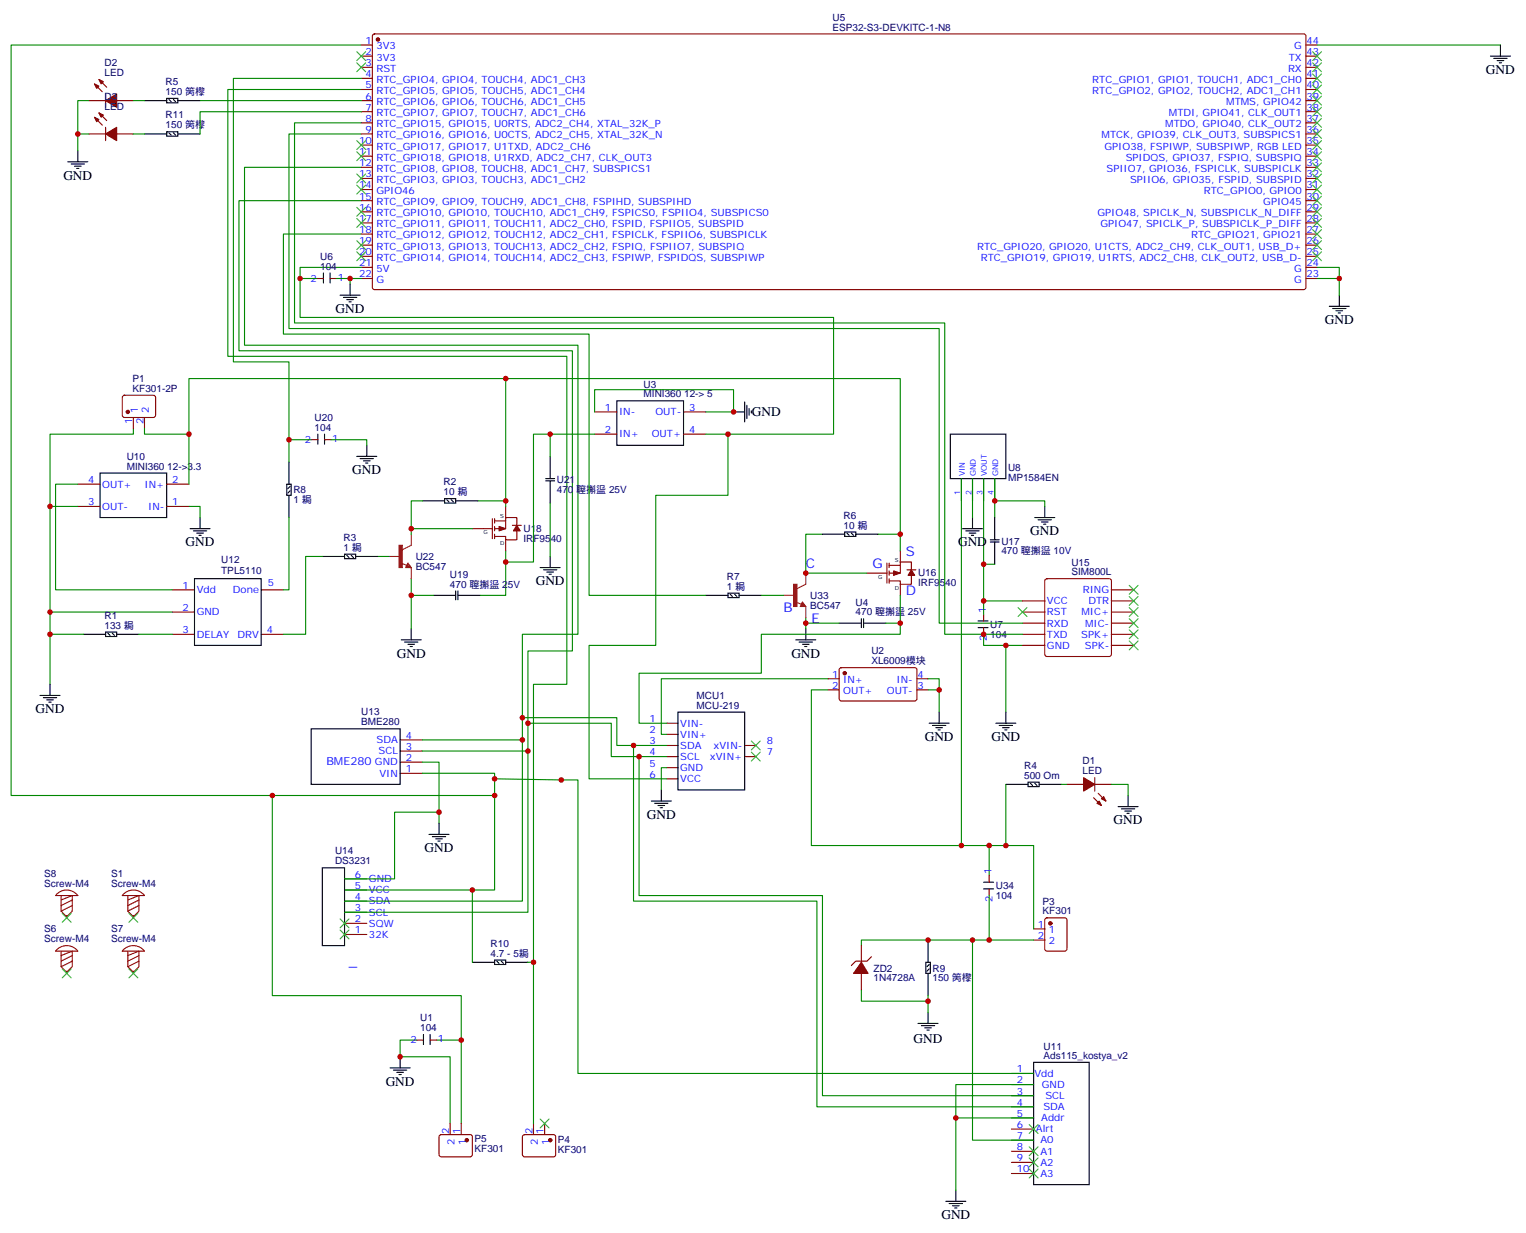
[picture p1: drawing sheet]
<svg xmlns="http://www.w3.org/2000/svg" width="484mm" height="391mm" viewBox="0 0 484 391" stroke-linecap="round" stroke-linejoin="round" font-family="sans-serif">
<g fill="none" stroke="#000" stroke-width=".35">
<path d="M473.1 17.8h6.3M474.1 18.5h4.3M475.2 19.2h2.1M475.9 19.9h.7M476.2 14.3v3.5M45.9 31.9h7M52.9 31.2h3.5v1.4h-3.5zM53.6 31.6l.7 .7M55 31.6l.7 .7M56.4 31.9h7.1M21.5 51.3h6.4M22.6 52h4.2"/>
<path d="M23.6 52.7h2.2M24.3 53.4h.7M24.7 47.8v3.5M45.9 42.5h7M52.9 41.8h3.5v1.4h-3.5zM53.6 42.2l.7 .7M55 42.2l.7 .7M56.4 42.5h7.1M102.7 86.6v3.2M104.8 86.6v3.2M107.9 93.7h6.4M109 94.4h4.2"/>
<path d="M110.1 95.1h2.1M110.8 95.8h.7M111.1 90.1v3.6M421.9 97.2h6.4M423 97.9h4.2M424 98.6h2.2M424.7 99.3h.7M425.1 93.7v3.5M100.9 137.8v3.1M103 137.8v3.1M195.8 127.2h21.2v14.1h-21.2zM232.8 130.7h3.6"/>
<path d="M236.4 127.5v6.4M237.1 128.6v4.2M237.8 129.6v2.2M238.5 130.4v.7M301.6 137.8h17.7v14.1h-17.7zM31.7 150.1h21.2v14.1h-21.2zM91 153.6h1.4v3.6h-1.4zM91.7 146.6v7M91.7 157.2v7M92.1 154.3l-.7 .7M92.1 155.8l-.7 .7M113.2 144.8h6.4"/>
<path d="M114.3 145.5h4.2M115.4 146.2h2.1M116.1 146.9h.7M116.4 141.3v3.5M134.1 158.9h7M141.1 158.2h3.5v1.4h-3.5zM141.8 158.6l.7 .7M143.2 158.6l.7 .7M144.6 158.9h7.1M173.2 151.9h2.8M173.2 152.6h2.8M174.6 144.8v7.1"/>
<path d="M174.6 152.6v7M60.3 167.7h6.4M61.4 168.5h4.2M62.4 169.2h2.2M63.1 169.9h.8M63.5 164.2v3.5M102.3 176.6h7.1M109.4 175.9h3.5v1.4h-3.5zM110.1 176.2l.7 .7M111.5 176.2l.7 .7M112.9 176.6h7M174.6 176.6v3.5"/>
<path d="M261.1 169.5h7M268.1 168.8h3.5v1.4h-3.5zM268.8 169.2l.7 .7M270.2 169.2l.7 .7M271.6 169.5h7.1M305.5 167.7h6.4M306.6 168.5h4.2M307.6 169.2h2.1M308.3 169.9h.7M308.7 164.2v3.5M314.3 171.3h2.8M314.3 172h2.8"/>
<path d="M315.7 164.2v7.1M315.7 172v7M328.4 164.2h6.4M329.5 164.9h4.2M330.6 165.6h2.1M331.3 166.3h.7M331.6 160.7v3.5M61.7 183.6h21.2v21.2h-21.2zM130.5 199.5v3.5M137.6 188.9h7M144.6 187.5v2.8M145.3 187.5v2.8"/>
<path d="M145.3 188.9h7.1M171.4 180.1h6.4M172.5 180.8h4.2M173.6 181.5h2.1M174.3 182.2h.7M224 188.9h7.1M231.1 188.2h3.5v1.4h-3.5zM231.8 188.6l.7 .7M233.2 188.6l.7 .7M234.6 188.9h7.1M255.8 199.5v3.5M266.3 197.7h7.1"/>
<path d="M273.4 196.3v2.8M274.1 196.3v2.8M274.1 197.7h7.1M310.4 197h3.2M310.4 199.1h3.2M15.9 217.1v3.6M26.5 201.3h7M33.5 200.6h3.5v1.4h-3.5zM34.2 200.9l.7 .7M35.6 200.9l.7 .7M37 201.3h7.1M127.4 203h6.3"/>
<path d="M128.4 203.7h4.2M129.5 204.4h2.1M130.2 205.1h.7M252.6 203h6.3M253.6 203.7h4.3M254.7 204.4h2.1M255.4 205.1h.7M12.7 220.7h6.3M13.8 221.4h4.2M14.8 222.1h2.1M15.5 222.8h.7M98.8 231.2h28.2v17.7h-28.2z"/>
<path d="M215.2 226h21.2v24.6h-21.2zM294.9 229.5h6.4M296 230.2h4.2M297 230.9h2.2M297.7 231.6h.7M298.1 226v3.5M316.1 229.5h6.3M317.1 230.2h4.3M318.2 230.9h2.1M318.9 231.6h.7M319.3 226v3.5M206.7 254.2h6.4"/>
<path d="M207.8 254.9h4.2M208.8 255.6h2.2M209.5 256.3h.8M209.9 250.6v3.6M319.3 248.9h7M326.3 248.2h3.5v1.4h-3.5zM327 248.5l.7 .7M328.4 248.5l.7 .7M329.8 248.9h7.1M354.9 255.9h6.3M356 256.6h4.2M357 257.4h2.1"/>
<path d="M357.7 258.1h.7M358.1 252.4v3.5M102.3 275.3h7.1v24.7h-7.1zM136.2 264.8h6.3M137.2 265.5h4.3M138.3 266.2h2.1M139 266.9h.7M139.3 261.2v3.6M312.2 279.9h3.2M294.6 298.3v7M312.2 282h3.2M149.9 305.3h7.1"/>
<path d="M157 304.6h3.5v1.4h-3.5zM157.7 305l.7 .7M159.1 305l.7 .7M160.5 305.3h7.1M293.9 305.3h1.4v3.6h-1.4zM294.6 308.9v7M294.9 306l-.7 .7M294.9 307.4l-.7 .8M123.8 338.8h6.4M124.9 339.5h4.2M127 335.3v3.5M134.4 328.3v3.1"/>
<path d="M136.5 328.3v3.1M291.4 324.7h6.3M292.5 325.4h4.2M293.5 326.1h2.1M294.2 326.8h.7M294.6 321.2v3.5M328.1 337.1h17.6v38.8h-17.6zM125.9 340.3h2.2M126.6 341h.8M303.4 377.6v3.6M300.2 381.2h6.4M301.3 381.9h4.2"/>
<path d="M302.3 382.6h2.1M303 383.3h.7"/>
</g>
<g fill="none" stroke="#008700" stroke-width=".35">
<path d="M114.7 14.3h-111.2v238.1h153.5M418 14.3h58.2M28.2 31.9h-3.5v15.9M42.3 31.9h3.6M63.5 31.9h51.2M114.7 28.4h-42.4v84.7h107.6v104h-10.6v139.4M114.7 24.9h-40.6v89.9h17.6v31.8M114.7 39h-21.2v63.5h206.4v98.8h24.7M114.7 35.5h-51.2v7M24.7 42.5h3.5M42.3 42.5h3.6M114.7 53.1h-37.1v56.4h105.8v91.8h-17.6v84.6h-56.4"/>
<path d="M114.7 42.5h-23v61.7h206.4v93.5h26.5M114.7 63.7h-38.9v47.6h105.9v95.3h-14.1v82.9h-58.2M114.7 74.3h-24.7v31.7h97v82.9h37M95.2 88.4h5.3M106.9 88.4h4.2M114.7 88.4h-3.6v1.7M114.7 84.8h-19.5v15.9h169.4v37.1h-40.6M418 84.8h7.1v8.9M418 88.4h7.1M42.3 136v1.8h-26.4v79.3M45.9 136v1.8h14.1v-17.7h225.8v49.4M60 137.8v15.8"/>
<path d="M91.7 139.5h7.1M105.1 139.5h11.3v1.8M160.5 120.1v38.8M174.6 137.8v7M188.7 137.8h-19.4v40.5h-8.8M188.7 130.7v-7.1h44.1v7.1h-8.8M231.1 137.8v19.4h-23v47.6h-21.1v42.3h24.7M24.7 153.6h-7.1v33.5h37.1M134.1 158.9h-3.6v10.6M151.7 158.9h8.8v1.8M174.6 159.6v17M305.2 151.9v116.4"/>
<path d="M308.7 151.9v12.3M312.2 151.9v38.8h12.4M315.7 151.9v12.3M315.7 158.9h15.9v1.8M15.9 160.7h8.8M60 160.7h3.5v3.5M91.7 164.2v22.9h-1.7M102.3 176.6h-5.3v24.7h-7M119.9 176.6h3.6M130.5 167.7h19.4M160.5 174.8v14.1h-8.1M261.1 169.5h-5.3v12.4h19.4"/>
<path d="M278.7 169.5h7.1v5.3M312.2 179h3.5M15.9 194.2h38.8M130.5 183.6v15.9M130.5 188.9h7.1M241.7 188.9h7M255.8 196v3.5M255.8 197.7h10.5M285.8 188.9v8.8h-4.6M285.8 197.7v3.6h-44.1v12.3h-38.9v15.9h8.9M312.2 190.7v4.2M15.9 201.3h10.6"/>
<path d="M44.1 201.3h10.6M262.8 218.9h-5.3v49.4h70.6v26.4M262.8 215.4h-52.9v17.6h1.8M294.6 218.9h3.5v7.1M294.6 215.4h3.5v3.5M312.2 201.3v3.5h7.1M324.6 204.8h-5.3v21.2M134.1 234.8h31.7M134.1 238.3h33.5M165.8 227.7h30v8.8h15.9M167.6 229.5h26.4v10.6h17.7M201.1 236.5v49.4h58.2v65.3h68.8"/>
<path d="M86.4 252.4v63.5h60v14.1M134.1 241.8h5.2v19.4M134.1 245.4h22.9v37h-47.6M139.3 257.7h-14.1v21.2h-15.8M157 247.1l21.2 .4M177.8 247.5h5.6v93.1h144.7M202.8 240.1v44.1h58.3v63.5h67M211.7 243.6h-1.8v7M319.3 248.9v19.4M336.9 248.9h1.8M352.8 248.9h5.3v3.5M314 268.3v9.5"/>
<path d="M149.9 282.4v22.9M308.7 298.3v63.5h19.4M314 284.2v14.1M328.1 298.3h-54.7v1.7M167.6 305.3h1.7M273.4 314.1v3.6h21.2M294.6 315.9v5.3M132.3 330h-5.3v5.3h15.9v21.2M138.6 330h7.8v26.5M303.4 354.7h24.7M328.1 344.1h-24.7v33.5"/>
</g>
<g fill="none" stroke="#870000" stroke-width=".35">
<path d="M114.7 14.3h3.5M114.7 17.8h3.5M118.4 11l.5-.2h295.2l.4 .7-.1 80-.6 .4-295.2-.1-.4-.6v-79.7zM414.5 14.3h3.5M414.5 17.8h3.5M28.2 31.9h5.3M30 26.6l2.5 2.5M30 37.2l2.5 2.5M31.4 25.2l2.5 2.5M31.4 35.8l2.5 2.5M33.5 29.8v4.2M37 31.9h5.3"/>
<path d="M114.7 21.3h3.5M114.7 24.9h3.5M114.7 28.4h3.5M114.7 31.9h3.5M114.7 35.5h3.5M114.7 39h3.5M414.5 21.3h3.5M414.5 24.9h3.5M414.5 28.4h3.5M414.5 31.9h3.5M414.5 35.5h3.5M414.5 39h3.5"/>
<path d="M28.2 42.5h5.3M33.5 40.4v4.2M37 42.5h5.3M114.7 42.5h3.5M114.7 46h3.5M114.7 49.6h3.5M114.7 53.1h3.5M114.7 56.6h3.5M414.5 42.5h3.5M414.5 46h3.5M414.5 49.6h3.5M414.5 53.1h3.5"/>
<path d="M414.5 56.6h3.5M114.7 60.1h3.5M114.7 63.7h3.5M114.7 67.2h3.5M114.7 70.7h3.5M114.7 74.3h3.5M114.7 77.8h3.5M414.5 60.1h3.5M414.5 63.7h3.5M414.5 67.2h3.5M414.5 70.7h3.5M414.5 74.3h3.5"/>
<path d="M414.5 77.8h3.5M100.5 88.4h2.2M104.8 88.4h2.1M114.7 81.3h3.5M114.7 84.8h3.5M114.7 88.4h3.5M414.5 81.3h3.5M414.5 84.8h3.5M414.5 88.4h3.5M39 125.6l.5-.2 9.5 .1 .4 .6-.1 5.9-.6 .5-9.5-.1-.4-.6v-5.7zM42.3 132.5v3.5M45.9 132.5v3.5"/>
<path d="M98.8 139.5h2.1M103 139.5h2.1M188.7 130.7h7.1M188.7 137.8h7.1M217 130.7h7M217 137.8h7M24.7 153.6h7M52.9 153.6h7.1M305.2 151.9v7M308.7 151.9v7M312.2 151.9v7M315.7 151.9v7"/>
<path d="M24.7 160.7h7M52.9 160.7h7.1M149.9 167.7h6.4M156.3 164.6v6.3M157 165.3h3.5M157 164.6v1.4M157 167v1.5M157 169.5v1.4M160.5 160.7v3.5M160.5 171.3v3.5M162.6 166.7h2.9M164 168.5v2.8h-3.5v-1.1h-3.5"/>
<path d="M164 166.7v-2.5h-3.5v3.5h-3.5M281.5 178.7v6.3M282.2 179.4h3.6M282.2 178.7v1.4M285.8 174.8v3.5M54.7 187.1h7M54.7 194.2h7M82.9 187.1h7.1M275.2 181.9h6.3M282.2 181.2v1.4M282.2 183.6v1.4M285.8 185.4v3.5"/>
<path d="M287.9 180.8h2.8M289.3 182.6v2.8h-3.5v-1.1h-3.6M289.3 180.8v-2.5h-3.5v3.6h-3.6M312.2 194.9v2.1M312.2 199.1v2.2M324.6 194.2h7M324.6 190.7h7M324.6 197.7h7M352.8 187.1h7M352.8 194.2h7M352.8 190.7h7M352.8 197.7h7"/>
<path d="M54.7 201.3h7M82.9 201.3h7.1M262.8 215.4h3.5M262.8 218.9h3.5M266.6 212l.5-.2 23.5 .1 .4 .6v9.5l-.7 .4h-23.5l-.5-.7v-9.2zM291 215.4h3.6M291 218.9h3.6M324.6 201.3h7M324.6 204.8h7M352.8 201.3h7M352.8 204.8h7M127 238.3h7.1"/>
<path d="M127 234.8h7.1M211.7 236.5h3.5M211.7 233h3.5M211.7 229.5h3.5M236.4 236.5h3.5M127 245.4h7.1M127 241.8h7.1M211.7 247.1h3.5M211.7 243.6h3.5M211.7 240.1h3.5M236.4 240.1h3.5M338.7 248.9h5.3"/>
<path d="M347.1 253.1l2.5 2.5M347.5 248.9h5.3M347.5 246.8v4.2M348.5 251.7l2.5 2.5M109.4 278.9h7M314 277.8v2.1M21.2 290.5v.7M42.3 290.5v.7M109.4 296.5h7M109.4 293h7M109.4 289.5h7M109.4 285.9h7"/>
<path d="M109.4 282.4h7M314 282v2.2M328.1 294.7h3.5M328.1 298.3h3.5M331.8 291.4l.5-.2h5.7l.6 .4 .1 9.5-.5 .6-5.9 .1-.6-.5-.1-9.4zM21.2 308.2v.7M42.3 308.2v.7M273.4 300v5.3M273.4 308.9v5.2M276.6 303.6l-1.4 1.4h-3.6l-1.4 1.4M132.3 330h2.1M136.5 330h2.1"/>
<path d="M142.9 356.5v3.5M146.4 356.5v3.5M169.3 356.5v3.5M172.9 356.5v3.5M321 340.6h7.1M321 344.1h7.1M321 347.7h7.1M321 351.2h7.1M321 354.7h7.1M321 358.2h7.1M139.6 360.2l.5-.2 9.4 .1 .4 .6v5.9l-.7 .5-9.4-.1-.5-.6v-5.7zM166 360.2l.5-.2 9.5 .1 .4 .6-.1 5.9-.6 .5-9.5-.1-.4-.6v-5.7z"/>
<path d="M321 361.8h7.1M321 365.3h7.1M321 368.8h7.1M321 372.4h7.1"/>
</g>
<g fill="#870000" stroke="#870000" stroke-width=".35">
<path d="M283.6 181.2l2.2 .7-2.2 .7z"/>
<path d="M289.3 180.8l1 1.8h-2.1z"/>
<path d="M158.4 167l2.1 .7-2.1 .8z"/>
<path d="M164 166.7l1.1 1.8h-2.1z"/>
<path d="M273.4 305.3l2.1 3.6h-4.6z"/>
<path d="M344 246.8l3.5 2.1-3.5 2.1z"/>
<path d="M348.2 254.9l.7-.7 .7 1.4z"/>
<path d="M350.3 252.8l.7 1.4-1.4-.7z"/>
<path d="M33.5 31.9l3.5-2.1v4.2z"/>
<path d="M31.4 25.2l1.4 .7-.7 .7z"/>
<path d="M30 26.6l1.4 .7-.7 .7z"/>
<path d="M33.5 42.5l3.5-2.1v4.2z"/>
<path d="M31.4 35.8l1.4 .7-.7 .7z"/>
<path d="M30 37.2l1.4 .7-.7 .7z"/>
<circle cx="40.6" cy="130.7" r=".53"/>
<circle cx="333.4" cy="293" r=".53"/>
<circle cx="174.6" cy="361.8" r=".53"/>
<circle cx="148.2" cy="361.8" r=".53"/>
<circle cx="119.9" cy="12.5" r=".53"/>
<circle cx="268.1" cy="213.6" r=".53"/>
</g>
<path d="M331.8 183.8l.5-.2h19.8l.5 .2 .2 .5v23.3l-.3 .5-.4 .2h-19.8l-.5-.2-.2-.5v-23.3z" fill="none" stroke="#900" stroke-width=".35"/>
<g fill="none" stroke="#8c2424" stroke-width=".35">
<path d="M123.5 176.6h3.5M127.4 178.7l1.7 .7M129.5 178.7l1 1.4h-1.7zM129.5 179l.7 .7h-1.1zM129.5 179.4v.3M130.5 169.5v3.5l-2.8 1.4M130.5 180.1v3.5M248.7 188.9h3.5M252.6 191l1.8 .7M254.7 191l1.1 1.4h-1.8zM254.7 191.4l.7 .7h-1zM254.7 191.7v.4"/>
<path d="M255.8 181.9v3.5l-2.9 1.4M255.8 192.4v3.6"/>
</g>
<g fill="#8c2424" stroke="#8c2424" stroke-width=".35">
<path d="M126.6 173h1.1v7.1h-1.1z"/>
<path d="M251.9 185.4h1v7h-1z"/>
</g>
<g fill="none" stroke="#a10000" stroke-width=".35">
<path d="M18 283.7a4.4 4.4 0 0 1 6.7 .5h-7.1zM19.4 284.2v4.9l1.8 1.8 1.7-1.8v-4.9l-3.5 1.4M22.9 285.6l-3.5 1.7M22.9 287.3l-3.5 1.8M39.2 283.7a4.4 4.4 0 0 1 6.7 .5h-7.1zM40.6 284.2v4.9l1.7 1.8 1.8-1.8v-4.9l-3.5 1.4M44.1 285.6l-3.5 1.7M44.1 287.3l-3.5 1.8M18 301.3a4.4 4.4 0 0 1 6.7 .5h-7.1zM19.4 301.8v4.9l1.8 1.8 1.7-1.8v-4.9l-3.5 1.4M22.9 303.2l-3.5 1.8M22.9 305l-3.5 1.7"/>
<path d="M39.2 301.3a4.4 4.4 0 0 1 6.7 .5h-7.1zM40.6 301.8v4.9l1.7 1.8 1.8-1.8v-4.9l-3.5 1.4M44.1 303.2l-3.5 1.8M44.1 305l-3.5 1.7"/>
</g>
<g fill="none" stroke="#3c3" stroke-width=".35">
<path d="M113.2 16.4l2.9 2.8M113.2 19.9l2.9 2.9M116.1 16.4l-2.9 2.8M116.1 19.9l-2.9 2.9M416.6 16.4l2.9 2.8M416.6 19.9l2.9 2.9M419.5 16.4l-2.9 2.8M419.5 19.9l-2.9 2.9M416.6 27l2.9 2.8M416.6 30.5l2.9 2.8M416.6 34l2.9 2.9M416.6 37.6l2.9 2.8"/>
<path d="M416.6 23.5l2.9 2.8M419.5 27l-2.9 2.8M419.5 30.5l-2.9 2.8M419.5 34l-2.9 2.9M419.5 37.6l-2.9 2.8M419.5 23.5l-2.9 2.8M113.2 44.6l2.9 2.8M113.2 48.2l2.9 2.8M113.2 55.2l2.9 2.8M113.2 58.7l2.9 2.9M116.1 44.6l-2.9 2.8M116.1 48.2l-2.9 2.8"/>
<path d="M116.1 55.2l-2.9 2.8M116.1 58.7l-2.9 2.9M416.6 41.1l2.9 2.8M416.6 44.6l2.9 2.8M416.6 48.2l2.9 2.8M416.6 51.7l2.9 2.8M416.6 55.2l2.9 2.8M416.6 58.7l2.9 2.9M419.5 41.1l-2.9 2.8M419.5 44.6l-2.9 2.8M419.5 48.2l-2.9 2.8M419.5 51.7l-2.9 2.8"/>
<path d="M419.5 55.2l-2.9 2.8M419.5 58.7l-2.9 2.9M113.2 65.8l2.9 2.8M113.2 69.3l2.9 2.8M113.2 76.4l2.9 2.8M113.2 79.9l2.9 2.8M116.1 65.8l-2.9 2.8M116.1 69.3l-2.9 2.8M116.1 76.4l-2.9 2.8M116.1 79.9l-2.9 2.8M416.6 62.3l2.9 2.8M416.6 65.8l2.9 2.8"/>
<path d="M416.6 69.3l2.9 2.8M416.6 72.8l2.9 2.9M416.6 76.4l2.9 2.8M416.6 79.9l2.9 2.8M419.5 62.3l-2.9 2.8M419.5 65.8l-2.9 2.8M419.5 69.3l-2.9 2.8M419.5 72.8l-2.9 2.9M419.5 76.4l-2.9 2.8M419.5 79.9l-2.9 2.8M323.1 192.8l2.9 2.8M326 192.8l-2.9 2.8"/>
<path d="M358.4 185.7l2.8 2.9M358.4 189.3l2.8 2.8M358.4 192.8l2.8 2.8M358.4 196.3l2.8 2.8M358.4 199.8l2.8 2.9M361.2 185.7l-2.8 2.9M361.2 189.3l-2.8 2.8M361.2 192.8l-2.8 2.8M361.2 196.3l-2.8 2.8M361.2 199.8l-2.8 2.9M358.4 203.4l2.8 2.8M361.2 203.4l-2.8 2.8"/>
<path d="M238.5 235.1l2.8 2.8M238.5 238.7l2.8 2.8M241.3 235.1l-2.8 2.8M241.3 238.7l-2.8 2.8M19.8 289.8l2.8 2.8M22.6 289.8l-2.8 2.8M40.9 289.8l2.8 2.8M43.7 289.8l-2.8 2.8M107.9 295.1l2.9 2.8M107.9 291.6l2.9 2.8M110.8 295.1l-2.9 2.8M110.8 291.6l-2.9 2.8"/>
<path d="M19.8 307.4l2.8 2.9M22.6 307.4l-2.8 2.9M40.9 307.4l2.8 2.9M43.7 307.4l-2.8 2.9M171.4 355.1l2.9 2.8M174.3 355.1l-2.9 2.8M326.7 356.8l2.8 2.9M329.5 356.8l-2.8 2.9M326.7 367.4l2.8 2.8M326.7 370.9l2.8 2.9M326.7 363.9l2.8 2.8M329.5 367.4l-2.8 2.8"/>
<path d="M329.5 370.9l-2.8 2.9M329.5 363.9l-2.8 2.8"/>
</g>
<g fill="#c00">
<circle cx="127" cy="335.3" r=".88"/>
<circle cx="285.8" cy="169.5" r=".88"/>
<circle cx="15.9" cy="194.2" r=".88"/>
<circle cx="139.3" cy="257.7" r=".88"/>
<circle cx="15.9" cy="160.7" r=".88"/>
<circle cx="15.9" cy="201.3" r=".88"/>
<circle cx="130.5" cy="188.9" r=".88"/>
<circle cx="130.5" cy="167.7" r=".88"/>
<circle cx="255.8" cy="181.9" r=".88"/>
<circle cx="165.8" cy="234.8" r=".88"/>
<circle cx="167.6" cy="238.3" r=".88"/>
<circle cx="60" cy="137.8" r=".88"/>
<circle cx="160.5" cy="158.9" r=".88"/>
<circle cx="160.5" cy="120.1" r=".88"/>
<circle cx="160.5" cy="178.3" r=".88"/>
<circle cx="255.8" cy="197.7" r=".88"/>
<circle cx="314" cy="298.3" r=".88"/>
<circle cx="169.3" cy="305.3" r=".88"/>
<circle cx="425.1" cy="88.4" r=".88"/>
<circle cx="314" cy="268.3" r=".88"/>
<circle cx="305.2" cy="268.3" r=".88"/>
<circle cx="312.2" cy="190.7" r=".88"/>
<circle cx="319.3" cy="204.8" r=".88"/>
<circle cx="91.7" cy="139.5" r=".88"/>
<circle cx="174.6" cy="137.8" r=".88"/>
<circle cx="298.1" cy="218.9" r=".88"/>
<circle cx="111.1" cy="88.4" r=".88"/>
<circle cx="95.3" cy="88.4" r=".88"/>
<circle cx="157" cy="252.4" r=".88"/>
<circle cx="149.9" cy="282.4" r=".88"/>
<circle cx="146.4" cy="330" r=".88"/>
<circle cx="86.4" cy="252.4" r=".88"/>
<circle cx="312.2" cy="201.3" r=".88"/>
<circle cx="165.8" cy="227.7" r=".88"/>
<circle cx="167.6" cy="229.5" r=".88"/>
<circle cx="157" cy="247.1" r=".88"/>
<circle cx="285.8" cy="197.7" r=".88"/>
<circle cx="294.6" cy="298.3" r=".88"/>
<circle cx="294.6" cy="317.7" r=".88"/>
<circle cx="312.2" cy="179" r=".88"/>
<circle cx="315.7" cy="158.9" r=".88"/>
<circle cx="232.8" cy="130.7" r=".88"/>
<circle cx="319.3" cy="268.3" r=".88"/>
<circle cx="231.1" cy="137.8" r=".88"/>
<circle cx="308.7" cy="298.3" r=".88"/>
<circle cx="178.2" cy="247.5" r=".88"/>
<circle cx="303.4" cy="354.7" r=".88"/>
<circle cx="201.1" cy="236.5" r=".88"/>
<circle cx="202.8" cy="240.1" r=".88"/>
<circle cx="24.7" cy="42.5" r=".88"/>
</g>
<g font-size="4.2">
<text x="471.7" y="23.5">GND</text>
<text x="20.1" y="57">GND</text>
<text x="106.5" y="99.3">GND</text>
<text x="420.5" y="102.8">GND</text>
<text x="238.7" y="132.1">GND</text>
<text x="111.8" y="150.5">GND</text>
<text x="58.9" y="173.4">GND</text>
<text x="304.1" y="173.4">GND</text>
<text x="327" y="169.9">GND</text>
<text x="170" y="185.7">GND</text>
<text x="125.9" y="208.7">GND</text>
<text x="251.2" y="208.7">GND</text>
<text x="11.3" y="226.3">GND</text>
<text x="293.5" y="235.1">GND</text>
<text x="314.7" y="235.1">GND</text>
<text x="205.3" y="259.8">GND</text>
<text x="353.5" y="261.6">GND</text>
<text x="134.8" y="270.4">GND</text>
<text x="289.9" y="330.9">GND</text>
<text x="122.4" y="344.5">GND</text>
<text x="298.8" y="386.8">GND</text>
</g>
<g font-size="4.2" fill="#00f">
<text x="287.5" y="176.6">S</text>
<text x="255.8" y="180.1">C</text>
<text x="276.9" y="180.1">G</text>
<text x="287.5" y="188.9">D</text>
<text x="248.7" y="194.2">B</text>
<text x="257.5" y="197.7">E</text>
<text x="110.8" y="306.4">_</text>
</g>
<text font-size="3.5" fill="#00f" x="103.6" y="242.9">BME280 GND</text>
<g font-size="3.2" fill="#000080">
<text x="264.2" y="9.7">ESP32-S3-DEVKITC-1-N8</text>
<text x="264.2" y="6.5">U5</text>
<text x="33.2" y="21">D2</text>
<text x="33.2" y="24.2">LED</text>
<text x="52.6" y="26.9">R5</text>
<text x="33.2" y="34.7">LED</text>
<text x="33.2" y="31.6">D3</text>
<text x="52.6" y="30.2">150 䇤㰀</text>
<text x="52.6" y="40.7">150 䇤㰀</text>
<text x="52.6" y="37.5">R11</text>
<text x="101.6" y="82.4">U6</text>
<text x="101.6" y="85.5">104</text>
<text x="42.1" y="124.4">KF301-2P</text>
<text x="42.1" y="121.2">P1</text>
<text x="204.3" y="123">U3</text>
<text x="204.3" y="126.1">MINI360 12-&gt; 5</text>
<text x="99.9" y="136.7">104</text>
<text x="99.9" y="133.5">U20</text>
<text x="40.2" y="149">MINI360 12-&gt;3.3</text>
<text x="40.2" y="145.9">U10</text>
<text x="320" y="149.5">U8</text>
<text x="140.8" y="153.9">R2</text>
<text x="176.7" y="153.4">U21</text>
<text x="320" y="152.6">MP1584EN</text>
<text x="93.1" y="159.8">1 䎤ṃ쀀</text>
<text x="93.1" y="156.5">R8</text>
<text x="140.8" y="157.2">10 䎤ṃ쀀</text>
<text x="176.7" y="156.5">470</text>
<text x="182.9" y="156.5">䏄㩂䀀 25V</text>
<text x="267.8" y="167.7">10 䎤ṃ쀀</text>
<text x="267.8" y="164.5">R6</text>
<text x="109" y="171.6">R3</text>
<text x="166.2" y="172">IRF9540</text>
<text x="166.2" y="168.8">U18</text>
<text x="317.9" y="172.8">U17</text>
<text x="70.2" y="178.8">U12</text>
<text x="109" y="174.8">1 䎤ṃ쀀</text>
<text x="131.9" y="177.7">U22</text>
<text x="317.9" y="175.9">470 䏄㩂䀀 10V</text>
<text x="340.1" y="179.6">U15</text>
<text x="70.2" y="182">TPL5110</text>
<text x="131.9" y="180.9">BC547</text>
<text x="142.8" y="183.3">U19</text>
<text x="230.7" y="183.9">R7</text>
<text x="291.4" y="182.9">U16</text>
<text x="340.1" y="182.6">SIM800L</text>
<text x="142.8" y="186.4">470 䏄㩂䀀 25V</text>
<text x="230.7" y="187.1">1 䎤ṃ쀀</text>
<text x="257.2" y="190.1">U33</text>
<text x="291.4" y="186.1">IRF9540</text>
<text x="33.2" y="196.3">R1</text>
<text x="257.2" y="193.2">BC547</text>
<text x="271.6" y="195.3">470 䏄㩂䀀 25V</text>
<text x="271.6" y="192.1">U4</text>
<text x="33.2" y="199.5">133 䎤ṃ쀀</text>
<text x="314.3" y="202.4">104</text>
<text x="314.3" y="199.2">U7</text>
<text x="276.6" y="207.6">U2</text>
<text x="276.6" y="210.8">XL6009模块</text>
<text x="221.1" y="221.7">MCU1</text>
<text x="114.7" y="227">U13</text>
<text x="221.1" y="224.9">MCU-219</text>
<text x="114.7" y="230.2">BME280</text>
<text x="325.1" y="243.9">R4</text>
<text x="343.6" y="245.7">LED</text>
<text x="343.6" y="242.5">D1</text>
<text x="325.1" y="247.1">500 Om</text>
<text x="106.3" y="274.3">DS3231</text>
<text x="106.3" y="271.1">U14</text>
<text x="14.1" y="281.3">Screw-M4</text>
<text x="14.1" y="278.2">S8</text>
<text x="35.2" y="281.3">Screw-M4</text>
<text x="35.2" y="278.2">S1</text>
<text x="316.1" y="285.3">104</text>
<text x="316.1" y="282.1">U34</text>
<text x="330.9" y="287">P3</text>
<text x="330.9" y="290.2">KF301</text>
<text x="14.1" y="299">Screw-M4</text>
<text x="14.1" y="295.9">S6</text>
<text x="35.2" y="299">Screw-M4</text>
<text x="35.2" y="295.9">S7</text>
<text x="155.7" y="303.6">4.7 - 5䎤ṃ쀀</text>
<text x="155.7" y="300.4">R10</text>
<text x="277.3" y="311.4">1N4728A</text>
<text x="277.3" y="308.3">ZD2</text>
<text x="296" y="311.4">150 䇤㰀</text>
<text x="296" y="308.3">R9</text>
<text x="133.4" y="327.2">104</text>
<text x="133.4" y="324">U1</text>
<text x="331.2" y="333.1">U11</text>
<text x="331.2" y="336">Ads115_kostya_v2</text>
<text x="150.6" y="365.7">KF301</text>
<text x="150.6" y="362.5">P5</text>
<text x="177.1" y="365.8">KF301</text>
<text x="177.1" y="362.7">P4</text>
</g>
<g font-size="3.2" fill="#00f">
<text x="116" y="13.9">1</text>
<text x="116" y="17.5">2</text>
<text x="119.5" y="15.7">3V3</text>
<text x="410.7" y="15.7">G</text>
<text x="414.7" y="17.5">43</text>
<text x="414.7" y="13.9">44</text>
<text x="116" y="21">3</text>
<text x="119.5" y="19.2">3V3</text>
<text x="119.5" y="22.8">RST</text>
<text x="408.8" y="22.8">RX</text>
<text x="409.1" y="19.2">TX</text>
<text x="414.7" y="21">42</text>
<text x="116" y="24.5">4</text>
<text x="116" y="28">5</text>
<text x="119.5" y="26.3">RTC_GPIO4, GPIO4, TOUCH4, ADC1_CH3</text>
<text x="119.5" y="29.8">RTC_GPIO5, GPIO5, TOUCH5, ADC1_CH4</text>
<text x="346.7" y="29.8">RTC_GPIO2, GPIO2, TOUCH2, ADC1_CH1</text>
<text x="346.7" y="26.3">RTC_GPIO1, GPIO1, TOUCH1, ADC1_CH0</text>
<text x="414.7" y="28">40</text>
<text x="414.7" y="24.5">41</text>
<text x="116" y="31.6">6</text>
<text x="116" y="35.1">7</text>
<text x="119.5" y="33.3">RTC_GPIO6, GPIO6, TOUCH6, ADC1_CH5</text>
<text x="389.2" y="33.3">MTMS, GPIO42</text>
<text x="414.7" y="35.1">38</text>
<text x="414.7" y="31.6">39</text>
<text x="116" y="38.6">8</text>
<text x="119.5" y="36.9">RTC_GPIO7, GPIO7, TOUCH7, ADC1_CH6</text>
<text x="119.5" y="40.4">RTC_GPIO15, GPIO15, U0RTS, ADC2_CH4, XTAL_32K_P</text>
<text x="369.9" y="40.4">MTDO, GPIO40, CLK_OUT2</text>
<text x="371" y="36.9">MTDI, GPIO41, CLK_OUT1</text>
<text x="414.7" y="38.6">37</text>
<text x="114" y="45.7">10</text>
<text x="116" y="42.2">9</text>
<text x="119.5" y="43.9">RTC_GPIO16, GPIO16, U0CTS, ADC2_CH5, XTAL_32K_N</text>
<text x="119.5" y="47.4">RTC_GPIO17, GPIO17, U1TXD, ADC2_CH6</text>
<text x="349.7" y="43.9">MTCK, GPIO39, CLK_OUT3, SUBSPICS1</text>
<text x="350.6" y="47.4">GPIO38, FSPIWP, SUBSPIWP, RGB LED</text>
<text x="414.7" y="45.7">35</text>
<text x="414.7" y="42.2">36</text>
<text x="114" y="49.2">11</text>
<text x="114" y="52.7">12</text>
<text x="119.5" y="51">RTC_GPIO18, GPIO18, U1RXD, ADC2_CH7, CLK_OUT3</text>
<text x="357.3" y="51">SPIDQS, GPIO37, FSPIQ, SUBSPIQ</text>
<text x="414.7" y="52.7">33</text>
<text x="414.7" y="49.2">34</text>
<text x="114" y="56.3">13</text>
<text x="114" y="59.8">14</text>
<text x="119.5" y="54.5">RTC_GPIO8, GPIO8, TOUCH8, ADC1_CH7, SUBSPICS1</text>
<text x="119.5" y="58">RTC_GPIO3, GPIO3, TOUCH3, ADC1_CH2</text>
<text x="351.2" y="54.5">SPIIO7, GPIO36, FSPICLK, SUBSPICLK</text>
<text x="358.7" y="58">SPIIO6, GPIO35, FSPID, SUBSPID</text>
<text x="414.7" y="59.8">31</text>
<text x="414.7" y="56.3">32</text>
<text x="114" y="63.3">15</text>
<text x="119.5" y="61.6">GPIO46</text>
<text x="119.5" y="65.1">RTC_GPIO9, GPIO9, TOUCH9, ADC1_CH8, FSPIHD, SUBSPIHD</text>
<text x="382.1" y="61.6">RTC_GPIO0, GPIO0</text>
<text x="401" y="65.1">GPIO45</text>
<text x="414.7" y="63.3">30</text>
<text x="114" y="66.9">16</text>
<text x="114" y="70.4">17</text>
<text x="119.5" y="68.6">RTC_GPIO10, GPIO10, TOUCH10, ADC1_CH9, FSPICS0, FSPIIO4, SUBSPICS0</text>
<text x="348.4" y="68.6">GPIO48, SPICLK_N, SUBSPICLK_N_DIFF</text>
<text x="414.7" y="70.4">28</text>
<text x="414.7" y="66.9">29</text>
<text x="114" y="73.9">18</text>
<text x="114" y="77.4">19</text>
<text x="119.5" y="72.1">RTC_GPIO11, GPIO11, TOUCH11, ADC2_CH0, FSPID, FSPIIO5, SUBSPID</text>
<text x="119.5" y="75.7">RTC_GPIO12, GPIO12, TOUCH12, ADC2_CH1, FSPICLK, FSPIIO6, SUBSPICLK</text>
<text x="349.3" y="72.1">GPIO47, SPICLK_P, SUBSPICLK_P_DIFF</text>
<text x="378.1" y="75.7">RTC_GPIO21, GPIO21</text>
<text x="414.7" y="77.4">26</text>
<text x="414.7" y="73.9">27</text>
<text x="114" y="81">20</text>
<text x="119.5" y="79.2">RTC_GPIO13, GPIO13, TOUCH13, ADC2_CH2, FSPIQ, FSPIIO7, SUBSPIQ</text>
<text x="119.5" y="82.7">RTC_GPIO14, GPIO14, TOUCH14, ADC2_CH3, FSPIWP, FSPIDQS, SUBSPIWP</text>
<text x="310.1" y="79.2">RTC_GPIO20, GPIO20, U1CTS, ADC2_CH9, CLK_OUT1, USB_D+</text>
<text x="311.3" y="82.7">RTC_GPIO19, GPIO19, U1RTS, ADC2_CH8, CLK_OUT2, USB_D-</text>
<text x="414.7" y="81">25</text>
<text x="98.5" y="89.4">2</text>
<text x="107.2" y="89.1">1</text>
<text x="114" y="84.5">21</text>
<text x="114" y="88">22</text>
<text x="119.5" y="86.3">5V</text>
<text x="119.5" y="89.8">G</text>
<text x="410.7" y="89.8">G</text>
<text x="410.7" y="86.3">G</text>
<text x="414.7" y="88">23</text>
<text x="414.7" y="84.5">24</text>
<text x="43.7" y="131.2" transform="rotate(-90 43.7 131.2)">1</text>
<text x="47.3" y="131.2" transform="rotate(-90 47.3 131.2)">2</text>
<text x="192" y="130.4">1</text>
<text x="196.5" y="131.8">IN-</text>
<text x="208" y="131.8">OUT-</text>
<text x="218.7" y="130.4">3</text>
<text x="42" y="134.7" transform="rotate(-90 42 134.7)">1</text>
<text x="45.5" y="134.7" transform="rotate(-90 45.5 134.7)">2</text>
<text x="192" y="137.4">2</text>
<text x="218.7" y="137.4">4</text>
<text x="96.8" y="140.6">2</text>
<text x="105.5" y="140.2">1</text>
<text x="196.5" y="138.8">IN+</text>
<text x="206.9" y="138.8">OUT+</text>
<text x="28" y="153.3">4</text>
<text x="32.5" y="154.7">OUT+</text>
<text x="45.9" y="154.7">IN+</text>
<text x="54.7" y="153.3">2</text>
<text x="28" y="160.3">3</text>
<text x="32.5" y="161.7">OUT-</text>
<text x="47.1" y="161.7">IN-</text>
<text x="54.7" y="160.3">1</text>
<text x="58" y="186.8">1</text>
<text x="62.4" y="188.2">Vdd</text>
<text x="73.9" y="188.2">Done</text>
<text x="85" y="186.1">5</text>
<text x="332.3" y="191.7">VCC</text>
<text x="343.7" y="188.2">RING</text>
<text x="345.5" y="191.7">DTR</text>
<text x="58" y="193.9">2</text>
<text x="62.4" y="195.3">GND</text>
<text x="312.9" y="194.6" transform="rotate(-90 312.9 194.6)">1</text>
<text x="332.3" y="195.3">RST</text>
<text x="343.3" y="195.3">MIC+</text>
<text x="58" y="200.9">3</text>
<text x="62.4" y="202.3">DELAY</text>
<text x="75.4" y="202.3">DRV</text>
<text x="84.7" y="200.9">4</text>
<text x="313.3" y="203.3" transform="rotate(-90 313.3 203.3)">2</text>
<text x="332.3" y="198.8">RXD</text>
<text x="332.3" y="202.3">TXD</text>
<text x="343.2" y="202.3">SPK+</text>
<text x="344.4" y="198.8">MIC-</text>
<text x="332.3" y="205.8">GND</text>
<text x="344.3" y="205.8">SPK-</text>
<text x="264.2" y="215">1</text>
<text x="291.2" y="215">4</text>
<text x="264.2" y="218.5">2</text>
<text x="267.7" y="216.8">IN+</text>
<text x="267.7" y="220.3">OUT+</text>
<text x="281.5" y="220.3">OUT-</text>
<text x="284.6" y="216.8">IN-</text>
<text x="291.2" y="218.5">3</text>
<text x="206.1" y="232.7">2</text>
<text x="206.1" y="229.1">1</text>
<text x="215.9" y="230.5">VIN-</text>
<text x="119.5" y="235.8">SDA</text>
<text x="120.1" y="239.4">SCL</text>
<text x="128.8" y="237.9">3</text>
<text x="128.8" y="234.4">4</text>
<text x="206.1" y="239.7">4</text>
<text x="206.1" y="236.2">3</text>
<text x="215.9" y="237.6">SDA</text>
<text x="215.9" y="234.1">VIN+</text>
<text x="226.5" y="237.6">xVIN-</text>
<text x="243.4" y="236.2">8</text>
<text x="243.4" y="239.7">7</text>
<text x="128.8" y="245">1</text>
<text x="128.8" y="241.5">2</text>
<text x="206.1" y="243.2">5</text>
<text x="215.9" y="244.7">GND</text>
<text x="215.9" y="241.1">SCL</text>
<text x="225.3" y="241.1">xVIN+</text>
<text x="120.4" y="246.4">VIN</text>
<text x="206.1" y="246.8">6</text>
<text x="215.9" y="248.2">VCC</text>
<text x="112.6" y="278.5">6</text>
<text x="117.1" y="279.9">GND</text>
<text x="314.7" y="277.5" transform="rotate(-90 314.7 277.5)">1</text>
<text x="112.6" y="285.6">4</text>
<text x="112.6" y="282">5</text>
<text x="117.1" y="287">SDA</text>
<text x="117.1" y="283.5">VCC</text>
<text x="315" y="286.2" transform="rotate(-90 315 286.2)">2</text>
<text x="112.6" y="292.6">2</text>
<text x="112.6" y="289.1">3</text>
<text x="117.1" y="290.5">SCL</text>
<text x="112.6" y="296.2">1</text>
<text x="117.1" y="297.6">32K</text>
<text x="117.1" y="294">SQW</text>
<text x="329.4" y="294.4">1</text>
<text x="329.4" y="297.9">2</text>
<text x="332.9" y="296.2">1</text>
<text x="332.9" y="299.7">2</text>
<text x="130.3" y="331.1">2</text>
<text x="139" y="330.7">1</text>
<text x="322.8" y="340.3">1</text>
<text x="328.3" y="341.7">Vdd</text>
<text x="322.8" y="343.8">2</text>
<text x="322.8" y="347.3">3</text>
<text x="330.7" y="345.2">GND</text>
<text x="322.8" y="350.8">4</text>
<text x="331.2" y="352.2">SDA</text>
<text x="331.8" y="348.7">SCL</text>
<text x="142.5" y="359.8" transform="rotate(-90 142.5 359.8)">2</text>
<text x="146" y="359.8" transform="rotate(-90 146 359.8)">1</text>
<text x="169" y="359.8" transform="rotate(-90 169 359.8)">2</text>
<text x="172.5" y="359.8" transform="rotate(-90 172.5 359.8)">1</text>
<text x="322.8" y="354.4">5</text>
<text x="322.8" y="357.9">6</text>
<text x="328.8" y="359.3">Alrt</text>
<text x="330.5" y="355.8">Addr</text>
<text x="144.3" y="363.3" transform="rotate(-90 144.3 363.3)">2</text>
<text x="147.8" y="363.3" transform="rotate(-90 147.8 363.3)">1</text>
<text x="170.7" y="363.3" transform="rotate(-90 170.7 363.3)">2</text>
<text x="174.3" y="363.3" transform="rotate(-90 174.3 363.3)">1</text>
<text x="322.8" y="361.4">7</text>
<text x="322.8" y="364.9">8</text>
<text x="330.2" y="362.8">A0</text>
<text x="322.8" y="368.5">9</text>
<text x="330.2" y="366.4">A1</text>
<text x="330.2" y="369.9">A2</text>
<text x="322.8" y="372">10</text>
<text x="330.2" y="373.4">A3</text>
</g>
<g font-size="2.5" fill="#00f">
<text x="306.2" y="151.2" transform="rotate(-90 306.2 151.2)">VIN</text>
<text x="309.7" y="151.2" transform="rotate(-90 309.7 151.2)">GND</text>
<text x="313.3" y="151.1" transform="rotate(-90 313.3 151.1)">VOUT</text>
<text x="316.8" y="151.2" transform="rotate(-90 316.8 151.2)">GND</text>
<text x="304.8" y="157.2" transform="rotate(-90 304.8 157.2)">1</text>
<text x="308.3" y="157.2" transform="rotate(-90 308.3 157.2)">2</text>
<text x="311.9" y="157.2" transform="rotate(-90 311.9 157.2)">3</text>
<text x="315.4" y="157.2" transform="rotate(-90 315.4 157.2)">4</text>
</g>
<g font-size="1.8">
<text x="158.7" y="164.2">S</text>
<text x="153.5" y="169.5">G</text>
<text x="158.7" y="173">D</text>
<text x="284" y="178.3">S</text>
<text x="278.7" y="183.6">G</text>
<text x="284" y="187.1">D</text>
</g>
</svg>
